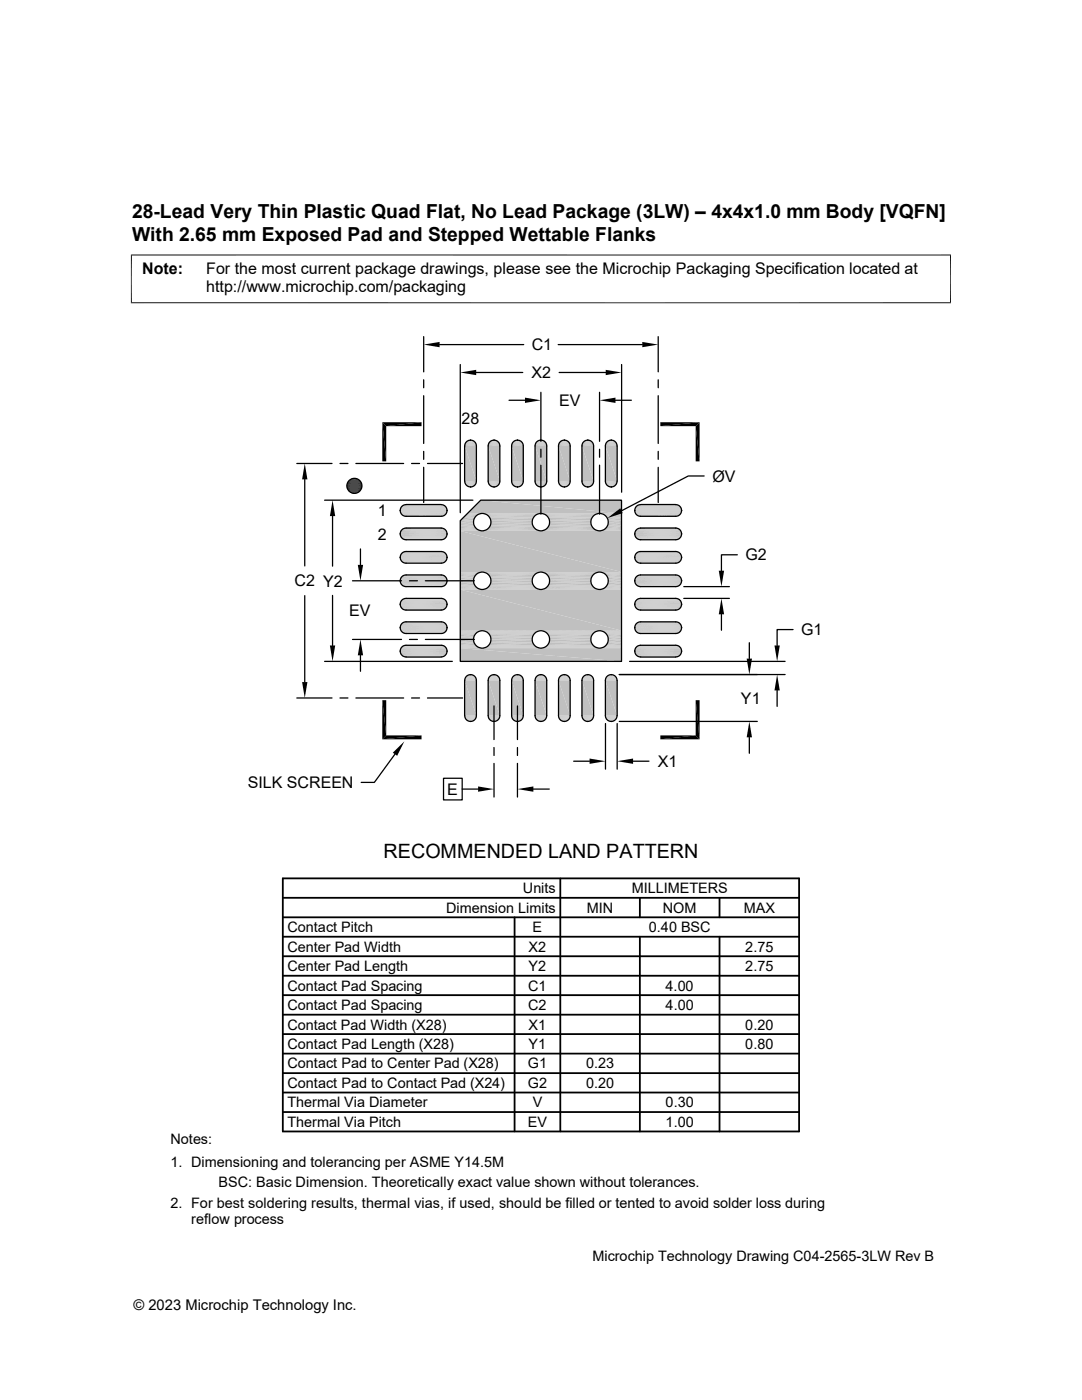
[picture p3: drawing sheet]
<svg xmlns="http://www.w3.org/2000/svg" width="216mm" height="279mm" viewBox="0 0 216 279" stroke-linecap="round" stroke-linejoin="round" font-family="sans-serif">
<g fill="#c0c0c0">
<path d="M93.7 87.8h.4z"/>
<path d="M98.4 87.8h.4z"/>
<path d="M103 87.8h.5z"/>
<path d="M107.7 87.8h.4z"/>
<path d="M112.4 87.8h.4z"/>
<path d="M117.1 87.8h.4z"/>
<path d="M121.8 87.8h.4z"/>
<path d="M107.7 87.8l.5 .1z"/>
<path d="M121.6 87.9h.8z"/>
<path d="M121.8 87.8l.6 .1z"/>
<path d="M116.9 87.9h.8z"/>
<path d="M117.1 87.8l.6 .1z"/>
<path d="M112.2 87.9h.8z"/>
<path d="M112.4 87.8l.6 .1z"/>
<path d="M107.5 87.9h.8z"/>
<path d="M107.7 87.9h.6z"/>
<path d="M102.8 87.9h.9z"/>
<path d="M103 87.8l.7 .1z"/>
<path d="M98.2 87.9h.8z"/>
<path d="M98.4 87.8l.6 .1z"/>
<path d="M93.5 87.9h.8z"/>
<path d="M93.7 87.8l.6 .1z"/>
<path d="M107.5 87.9h.9z"/>
<path d="M121.4 88h1.2z"/>
<path d="M121.6 87.9l1 .1z"/>
<path d="M116.7 88h1.2z"/>
<path d="M116.9 87.9l1 .1z"/>
<path d="M112 88h1.2z"/>
<path d="M112.2 87.9l1 .1z"/>
<path d="M107.3 88h1.2z"/>
<path d="M107.5 87.9l1 .1z"/>
<path d="M102.7 88h1.1z"/>
<path d="M102.8 87.9l1 .1z"/>
<path d="M98 88h1.1z"/>
<path d="M98.2 87.9l.9 .1z"/>
<path d="M93.3 88h1.2z"/>
<path d="M93.5 87.9l1 .1z"/>
<path d="M107.3 88h1.3z"/>
<path d="M121.2 88.1l.2-.1 1.3 .1z"/>
<path d="M121.4 88l1.3 .1z"/>
<path d="M116.5 88.1l.2-.1 1.3 .1z"/>
<path d="M116.7 88l1.3 .1z"/>
<path d="M111.9 88.1l.1-.1 1.4 .1z"/>
<path d="M112 88l1.4 .1z"/>
<path d="M107.2 88.1h1.5z"/>
<path d="M107.3 88l1.4 .1z"/>
<path d="M102.5 88.1l.2-.1 1.3 .1z"/>
<path d="M102.7 88l1.3 .1z"/>
<path d="M97.8 88.1l.2-.1 1.3 .1z"/>
<path d="M98 88l1.3 .1z"/>
<path d="M93.1 88.1l.2-.1 1.3 .1z"/>
<path d="M93.3 88l1.3 .1z"/>
<path d="M107.2 88.1l1.6 .1h-1.7z"/>
<path d="M107.2 88.1l1.6 .1z"/>
<path d="M121.2 88.1l1.7 .1h-1.8z"/>
<path d="M121.2 88.1h1.5l.2 .1z"/>
<path d="M116.5 88.1l1.7 .1h-1.8z"/>
<path d="M116.5 88.1h1.5l.2 .1z"/>
<path d="M111.9 88.1l1.6 .1h-1.8z"/>
<path d="M111.9 88.1h1.5l.1 .1z"/>
<path d="M107.1 88.2h1.7z"/>
<path d="M102.5 88.1l1.6 .1h-1.7z"/>
<path d="M102.5 88.1h1.5l.1 .1z"/>
<path d="M97.8 88.1l1.7 .1h-1.8z"/>
<path d="M97.8 88.1h1.5l.2 .1z"/>
<path d="M93.1 88.1l1.7 .1h-1.8z"/>
<path d="M93.1 88.1h1.5l.2 .1z"/>
<path d="M107 88.2l1.9 .1h-1.9z"/>
<path d="M107 88.2h1.8l.1 .1z"/>
</g>
<path d="M120.9 88.3h2.1" fill="none" stroke="#c0c0c0" stroke-width=".2"/>
<path d="M121.1 88.2h1.8l.1 .2z" fill="#c0c0c0"/>
<path d="M116.3 88.3h2" fill="none" stroke="#c0c0c0" stroke-width=".2"/>
<path d="M116.4 88.2h1.8l.1 .2z" fill="#c0c0c0"/>
<path d="M111.6 88.3h2" fill="none" stroke="#c0c0c0" stroke-width=".2"/>
<path d="M111.7 88.2h1.8l.1 .2z" fill="#c0c0c0"/>
<path d="M106.9 88.4h2" fill="none" stroke="#c0c0c0" stroke-width=".2"/>
<path d="M107 88.3l1.9 .1z" fill="#c0c0c0"/>
<path d="M102.2 88.3h2.1" fill="none" stroke="#c0c0c0" stroke-width=".2"/>
<path d="M102.4 88.2h1.7l.2 .2z" fill="#c0c0c0"/>
<path d="M97.6 88.3h2" fill="none" stroke="#c0c0c0" stroke-width=".2"/>
<path d="M97.7 88.2h1.8l.1 .2z" fill="#c0c0c0"/>
<path d="M92.9 88.3h2" fill="none" stroke="#c0c0c0" stroke-width=".2"/>
<path d="M93 88.2h1.8l.1 .2z" fill="#c0c0c0"/>
<g fill="none" stroke="#c0c0c0" stroke-width=".2">
<path d="M92.7 88.7h2.3M92.8 88.5h2.2M97.4 88.7h2.3M97.5 88.5h2.2M102.1 88.7h2.3M102.2 88.5h2.2M106.8 88.7h2.3M106.8 88.8h2.3M106.8 88.6h2.2M106.8 88.5h2.2M111.5 88.7h2.3M111.5 88.5h2.2"/>
<path d="M116.1 88.7h2.3M116.2 88.5h2.2M120.8 88.7h2.3M120.9 88.5h2.2"/>
</g>
<path d="M92.7 88.9h2.4M97.4 88.9h2.3M102.1 88.9h2.3M106.8 88.9h2.3M111.4 88.9h2.4M116.1 88.9h2.3M120.8 88.9h2.3" fill="none" stroke="#c0c0c0" stroke-width=".21"/>
<g fill="#c0c0c0">
<path d="M120.8 89l2.3 7h-2.3z"/>
<path d="M120.8 89h2.3v7z"/>
<path d="M116.1 89l2.3 7h-2.3z"/>
<path d="M116.1 89h2.3v7z"/>
<path d="M111.4 89l2.4 7h-2.4z"/>
<path d="M111.4 89h2.4v7z"/>
<path d="M106.8 89l2.3 7h-2.3z"/>
<path d="M106.8 89h2.3v7z"/>
<path d="M102.1 89l2.3 7h-2.3z"/>
<path d="M102.1 89h2.3v7z"/>
<path d="M97.4 89l2.3 7h-2.3z"/>
<path d="M97.4 89h2.3v7z"/>
<path d="M92.7 89l2.4 7h-2.4z"/>
<path d="M92.7 89h2.4v7z"/>
</g>
<path d="M92.7 96.1h2.4M97.4 96.1h2.3M102.1 96.1h2.3M106.8 96.1h2.3M111.4 96.1h2.4M116.1 96.1h2.3M120.8 96.1h2.3" fill="none" stroke="#c0c0c0" stroke-width=".21"/>
<g fill="none" stroke="#c0c0c0" stroke-width=".2">
<path d="M92.7 96.3h2.3M92.8 96.5h2.2M97.4 96.3h2.3M97.5 96.5h2.2M102.1 96.3h2.3M102.2 96.5h2.2M106.8 96.3h2.3M106.8 96.5h2.2M111.5 96.3h2.3M111.5 96.5h2.2M116.1 96.3h2.3M116.2 96.5h2.2"/>
<path d="M120.8 96.3h2.3M120.9 96.5h2.2"/>
</g>
<path d="M120.9 96.6l2 .2h-1.8z" fill="#c0c0c0"/>
<path d="M120.9 96.7h2.1" fill="none" stroke="#c0c0c0" stroke-width=".2"/>
<path d="M116.3 96.6l1.9 .2h-1.8z" fill="#c0c0c0"/>
<path d="M116.3 96.7h2" fill="none" stroke="#c0c0c0" stroke-width=".2"/>
<path d="M111.6 96.6l1.9 .2h-1.8z" fill="#c0c0c0"/>
<path d="M111.6 96.7h2" fill="none" stroke="#c0c0c0" stroke-width=".2"/>
<path d="M106.9 96.6l1.9 .2h-1.8z" fill="#c0c0c0"/>
<path d="M106.9 96.7h2" fill="none" stroke="#c0c0c0" stroke-width=".2"/>
<path d="M102.2 96.6l1.9 .2h-1.7z" fill="#c0c0c0"/>
<path d="M102.2 96.7h2.1" fill="none" stroke="#c0c0c0" stroke-width=".2"/>
<path d="M97.6 96.6l1.9 .2h-1.8z" fill="#c0c0c0"/>
<path d="M97.6 96.7h2" fill="none" stroke="#c0c0c0" stroke-width=".2"/>
<path d="M92.9 96.6l1.9 .2h-1.8z" fill="#c0c0c0"/>
<path d="M92.9 96.7h2" fill="none" stroke="#c0c0c0" stroke-width=".2"/>
<g fill="#c0c0c0">
<path d="M121.1 96.8l1.6 .1h-1.5z"/>
<path d="M121.1 96.8h1.8l-.2 .1z"/>
<path d="M116.4 96.8l1.6 .1h-1.5z"/>
<path d="M116.4 96.8h1.8l-.2 .1z"/>
<path d="M111.7 96.8l1.7 .1h-1.5z"/>
<path d="M111.7 96.8h1.8l-.1 .1z"/>
<path d="M107 96.8l1.7 .1h-1.5z"/>
<path d="M107 96.8h1.8l-.1 .1z"/>
<path d="M102.4 96.8l1.6 .1h-1.5z"/>
<path d="M102.4 96.8h1.7l-.1 .1z"/>
<path d="M97.7 96.8l1.6 .1h-1.5z"/>
<path d="M97.7 96.8h1.8l-.2 .1z"/>
<path d="M93 96.8l1.6 .1h-1.5z"/>
<path d="M93 96.8h1.8l-.2 .1z"/>
<path d="M121.2 96.9l1.4 .1z"/>
<path d="M121.2 96.9h1.5l-.1 .1z"/>
<path d="M116.5 96.9l1.4 .1z"/>
<path d="M116.5 96.9h1.5l-.1 .1z"/>
<path d="M111.9 96.9l1.3 .1z"/>
<path d="M111.9 96.9h1.5l-.2 .1z"/>
<path d="M107.2 96.9l1.3 .1z"/>
<path d="M107.2 96.9h1.5l-.2 .1z"/>
<path d="M102.5 96.9l1.3 .1z"/>
<path d="M102.5 96.9h1.5l-.2 .1z"/>
<path d="M97.8 96.9l1.3 .1z"/>
<path d="M97.8 96.9h1.5l-.2 .1z"/>
<path d="M93.1 96.9l1.4 .1z"/>
<path d="M93.1 96.9h1.5l-.1 .1z"/>
<path d="M121.4 97l1 .1z"/>
<path d="M121.4 97h1.2z"/>
<path d="M116.7 97l1 .1z"/>
<path d="M116.7 97h1.2z"/>
<path d="M112 97l1 .1z"/>
<path d="M112 97h1.2z"/>
<path d="M107.3 97l1 .1z"/>
<path d="M107.3 97h1.2z"/>
<path d="M102.7 97l1 .1z"/>
<path d="M102.7 97h1.1z"/>
<path d="M98 97l1 .1z"/>
<path d="M98 97h1.1z"/>
<path d="M93.3 97l1 .1z"/>
<path d="M93.3 97h1.2z"/>
<path d="M93.7 97.2h.4z"/>
<path d="M98.4 97.2h.4z"/>
<path d="M103 97.2h.5z"/>
<path d="M107.7 97.2h.4z"/>
<path d="M112.4 97.2h.4z"/>
<path d="M117.1 97.2h.4z"/>
<path d="M121.8 97.2h.4z"/>
<path d="M121.6 97.1l.6 .1z"/>
<path d="M121.6 97.1h.8z"/>
<path d="M116.9 97.1l.6 .1z"/>
<path d="M116.9 97.1h.8z"/>
<path d="M112.2 97.1l.6 .1z"/>
<path d="M112.2 97.1h.8z"/>
<path d="M107.5 97.1l.6 .1z"/>
<path d="M107.5 97.1h.8z"/>
<path d="M102.8 97.1l.7 .1z"/>
<path d="M102.8 97.1h.9z"/>
<path d="M98.2 97.1l.6 .1z"/>
<path d="M98.2 97.1h.8z"/>
<path d="M93.5 97.1l.6 .1z"/>
<path d="M93.5 97.1h.8z"/>
</g>
<g fill="none" stroke="#c0c0c0" stroke-width=".2">
<path d="M79.8 102h9.4M79.8 106.6h9.4M79.9 101.6h9.3M79.9 106.2h9.3M79.9 110.9h9.3M79.9 115.6h9.3M79.9 111.5h9.3M79.9 116.2h9.3M79.9 102.4h9.2M79.9 107h9.2M79.9 111.7h9.2M79.9 116.4h9.2"/>
<path d="M79.9 101.4h9.2M79.9 106.1h9.2M79.9 110.7h9.2M79.9 115.4h9.2M80 102.5h9M80 107.2h9M80 111.9h9M80 116.6h9M80 101.2h9M80 105.9h9M80 110.6h9M80 115.2h9"/>
<path d="M80 119.9h9M80.1 101h8.8M80.1 105.7h8.8M80.1 110.4h8.8M80.1 115.1h8.8M80.1 119.8h8.8M80.1 102.7h8.8M80.1 107.4h8.8M80.1 112h8.8M80.1 116.7h8.8M80.3 100.9h8.5M80.3 105.6h8.5"/>
<path d="M80.3 110.3h8.5M80.3 115h8.5M80.3 119.6h8.5M80.3 102.8h8.5M80.3 107.5h8.5M80.3 112.2h8.5M80.3 116.9h8.5M80.4 100.8h8.2M80.4 105.5h8.2M80.4 110.2h8.2M80.4 114.9h8.2M80.4 119.5h8.2"/>
<path d="M80.4 102.9h8.2M80.4 107.6h8.2M80.4 112.3h8.2M80.4 117h8.2M80.6 103h7.8M80.6 107.7h7.8M80.6 112.4h7.8M80.6 117h7.8M80.6 100.7h7.8M80.6 105.4h7.8M80.6 110.1h7.8M80.6 114.8h7.8"/>
<path d="M80.6 119.5h7.8M80.8 100.7h7.4M80.8 110.1h7.4M80.8 114.8h7.4M80.8 119.4h7.4M80.8 107.7h7.4M80.8 112.4h7.4M80.8 117.1h7.4M126.6 102h9.4M126.6 106.6h9.4M126.7 101.6h9.3M126.7 106.2h9.3"/>
<path d="M126.7 110.9h9.3M126.7 115.6h9.3M126.7 111.5h9.3M126.7 116.2h9.3M126.7 101.4h9.2M126.7 106.1h9.2M126.7 110.7h9.2M126.7 115.4h9.2M126.7 102.4h9.2M126.7 107h9.2M126.7 111.7h9.2M126.7 116.4h9.2"/>
<path d="M126.8 102.5h9M126.8 107.2h9M126.8 111.9h9M126.8 116.6h9M126.8 101.2h9M126.8 105.9h9M126.8 110.6h9M126.8 115.2h9M126.8 119.9h9M126.9 101h8.8M126.9 105.7h8.8M126.9 110.4h8.8"/>
<path d="M126.9 115.1h8.8M126.9 119.8h8.8M126.9 102.7h8.8M126.9 107.4h8.8M126.9 112h8.8M126.9 116.7h8.8M127.1 102.8h8.5M127.1 107.5h8.5M127.1 112.2h8.5M127.1 116.9h8.5M127.1 100.9h8.5M127.1 105.6h8.5"/>
<path d="M127.1 110.3h8.5M127.1 115h8.5M127.1 119.6h8.5M127.2 102.9h8.2M127.2 107.6h8.2M127.2 112.3h8.2M127.2 117h8.2M127.2 100.8h8.2M127.2 105.5h8.2M127.2 110.2h8.2M127.2 114.9h8.2M127.2 119.5h8.2"/>
<path d="M127.4 100.7h7.8M127.4 105.4h7.8M127.4 110.1h7.8M127.4 114.8h7.8M127.4 119.5h7.8M127.4 103h7.8M127.4 107.7h7.8M127.4 112.4h7.8M127.4 117h7.8M127.6 107.7h7.4M127.6 112.4h7.4M127.6 117.1h7.4"/>
<path d="M127.6 100.7h7.4M127.6 110.1h7.4M127.6 114.8h7.4M127.6 119.4h7.4M79.8 125.2h9.4M79.8 129.8h9.4M79.9 120.3h9.3M79.9 120.9h9.3M79.9 125.6h9.3M79.9 130.2h9.3M79.9 121.1h9.2M79.9 125.8h9.2"/>
<path d="M79.9 130.4h9.2M79.9 120.1h9.2M79.9 124.8h9.2M79.9 129.5h9.2M80 121.3h9M80 125.9h9M80 130.6h9M80 124.6h9M80 129.3h9M80.1 124.4h8.8M80.1 129.1h8.8M80.1 121.4h8.8"/>
<path d="M80.1 126.1h8.8M80.1 130.8h8.8M80.3 124.3h8.5M80.3 129h8.5M80.3 121.5h8.5M80.3 126.2h8.5M80.3 130.9h8.5M80.4 124.2h8.2M80.4 128.9h8.2M80.4 121.6h8.2M80.4 126.3h8.2M80.4 131h8.2"/>
<path d="M80.6 121.7h7.8M80.6 126.4h7.8M80.6 131.1h7.8M80.6 124.1h7.8M80.6 128.8h7.8M80.8 124.1h7.4M80.8 121.8h7.4M126.6 125.2h9.4M126.6 129.8h9.4M126.7 120.3h9.3M126.7 120.9h9.3M126.7 125.6h9.3"/>
<path d="M126.7 130.2h9.3M126.7 120.1h9.2M126.7 124.8h9.2M126.7 129.5h9.2M126.7 121.1h9.2M126.7 125.8h9.2M126.7 130.4h9.2M126.8 121.3h9M126.8 125.9h9M126.8 130.6h9M126.8 124.6h9M126.8 129.3h9"/>
<path d="M126.9 124.4h8.8M126.9 129.1h8.8M126.9 121.4h8.8M126.9 126.1h8.8M126.9 130.8h8.8M127.1 121.5h8.5M127.1 126.2h8.5M127.1 130.9h8.5M127.1 124.3h8.5M127.1 129h8.5M127.2 121.6h8.2M127.2 126.3h8.2"/>
<path d="M127.2 131h8.2M127.2 124.2h8.2M127.2 128.9h8.2M127.4 124.1h7.8M127.4 128.8h7.8M127.4 121.7h7.8M127.4 126.4h7.8M127.4 131.1h7.8M127.6 121.8h7.4M127.6 124.1h7.4"/>
</g>
<g fill="none" stroke="#c0c0c0" stroke-width=".21">
<path d="M79.8 101.8h9.4M79.8 106.4h9.4M79.8 111.1h9.4M79.8 115.8h9.4M79.8 111.3h9.4M79.8 116h9.4M79.9 102.2h9.3M79.9 106.8h9.3M126.6 101.8h9.4M126.6 106.4h9.4M126.6 111.1h9.4M126.6 115.8h9.4"/>
<path d="M126.6 111.3h9.4M126.6 116h9.4M126.7 102.2h9.3M126.7 106.8h9.3M79.8 120.5h9.4M79.8 120.7h9.4M79.8 125.4h9.4M79.8 130h9.4M79.9 125h9.3M79.9 129.6h9.3M126.6 120.5h9.4M126.6 120.7h9.4"/>
<path d="M126.6 125.4h9.4M126.6 130h9.4M126.7 125h9.3M126.7 129.6h9.3"/>
</g>
<g fill="#c0c0c0">
<path d="M93.7 134.6h.4z"/>
<path d="M98.4 134.6h.4z"/>
<path d="M103 134.6h.5z"/>
<path d="M107.7 134.6h.4z"/>
<path d="M112.4 134.6h.4z"/>
<path d="M117.1 134.6h.4z"/>
<path d="M121.8 134.6h.4z"/>
<path d="M121.6 134.7h.8z"/>
<path d="M121.8 134.6l.6 .1z"/>
<path d="M116.9 134.7h.8z"/>
<path d="M117.1 134.6l.6 .1z"/>
<path d="M112.2 134.7h.8z"/>
<path d="M112.4 134.6l.6 .1z"/>
<path d="M107.5 134.7h.8z"/>
<path d="M107.7 134.6l.6 .1z"/>
<path d="M102.8 134.7h.9z"/>
<path d="M103 134.6l.7 .1z"/>
<path d="M98.2 134.7h.8z"/>
<path d="M98.4 134.6l.6 .1z"/>
<path d="M93.5 134.7h.8z"/>
<path d="M93.7 134.6l.6 .1z"/>
<path d="M121.4 134.8h1.2z"/>
<path d="M121.6 134.7l1 .1z"/>
<path d="M116.7 134.8h1.2z"/>
<path d="M116.9 134.7l1 .1z"/>
<path d="M112 134.8h1.2z"/>
<path d="M112.2 134.7l1 .1z"/>
<path d="M107.3 134.8h1.2z"/>
<path d="M107.5 134.7l1 .1z"/>
<path d="M102.7 134.8h1.1z"/>
<path d="M102.8 134.7l1 .1z"/>
<path d="M98 134.8h1.1z"/>
<path d="M98.2 134.7l.9 .1z"/>
<path d="M93.3 134.8h1.2z"/>
<path d="M93.5 134.7l1 .1z"/>
<path d="M121.2 134.9l.2-.1 1.3 .1z"/>
<path d="M121.4 134.8l1.3 .1z"/>
<path d="M116.5 134.9l.2-.1 1.3 .1z"/>
<path d="M116.7 134.8l1.3 .1z"/>
<path d="M111.9 134.9l.1-.1 1.4 .1z"/>
<path d="M112 134.8l1.4 .1z"/>
<path d="M107.2 134.9l.1-.1 1.4 .1z"/>
<path d="M107.3 134.8l1.4 .1z"/>
<path d="M102.5 134.9l.2-.1 1.3 .1z"/>
<path d="M102.7 134.8l1.3 .1z"/>
<path d="M97.8 134.9l.2-.1 1.3 .1z"/>
<path d="M98 134.8l1.3 .1z"/>
<path d="M93.1 134.9l.2-.1 1.3 .1z"/>
<path d="M93.3 134.8l1.3 .1z"/>
<path d="M121.2 134.9l1.7 .1h-1.8z"/>
<path d="M121.2 134.9h1.5l.2 .1z"/>
<path d="M116.5 134.9l1.7 .1h-1.8z"/>
<path d="M116.5 134.9h1.5l.2 .1z"/>
<path d="M111.9 134.9l1.6 .1h-1.8z"/>
<path d="M111.9 134.9h1.5l.1 .1z"/>
<path d="M107.2 134.9l1.6 .1h-1.8z"/>
<path d="M107.2 134.9h1.5l.1 .1z"/>
<path d="M102.5 134.9l1.6 .1h-1.7z"/>
<path d="M102.5 134.9h1.5l.1 .1z"/>
<path d="M97.8 134.9l1.7 .1h-1.8z"/>
<path d="M97.8 134.9h1.5l.2 .1z"/>
<path d="M93.1 134.9l1.7 .1h-1.8z"/>
<path d="M93.1 134.9h1.5l.2 .1z"/>
</g>
<path d="M120.9 135.1h2.1" fill="none" stroke="#c0c0c0" stroke-width=".2"/>
<path d="M121.1 135h1.8l.1 .2z" fill="#c0c0c0"/>
<path d="M116.3 135.1h2" fill="none" stroke="#c0c0c0" stroke-width=".2"/>
<path d="M116.4 135h1.8l.1 .2z" fill="#c0c0c0"/>
<path d="M111.6 135.1h2" fill="none" stroke="#c0c0c0" stroke-width=".2"/>
<path d="M111.7 135h1.8l.1 .2z" fill="#c0c0c0"/>
<path d="M106.9 135.1h2" fill="none" stroke="#c0c0c0" stroke-width=".2"/>
<path d="M107 135h1.8l.1 .2z" fill="#c0c0c0"/>
<path d="M102.2 135.1h2.1" fill="none" stroke="#c0c0c0" stroke-width=".2"/>
<path d="M102.4 135h1.7l.2 .2z" fill="#c0c0c0"/>
<path d="M97.6 135.1h2" fill="none" stroke="#c0c0c0" stroke-width=".2"/>
<path d="M97.7 135h1.8l.1 .2z" fill="#c0c0c0"/>
<path d="M92.9 135.1h2" fill="none" stroke="#c0c0c0" stroke-width=".2"/>
<path d="M93 135h1.8l.1 .2z" fill="#c0c0c0"/>
<g fill="none" stroke="#c0c0c0" stroke-width=".2">
<path d="M92.7 135.5h2.3M92.8 135.3h2.2M97.4 135.5h2.3M97.5 135.3h2.2M102.1 135.5h2.3M102.2 135.3h2.2M106.8 135.5h2.3M106.8 135.3h2.2M111.5 135.5h2.3M111.5 135.3h2.2M116.1 135.5h2.3M116.2 135.3h2.2"/>
<path d="M120.8 135.5h2.3M120.9 135.3h2.2"/>
</g>
<path d="M92.7 135.7h2.4M97.4 135.7h2.3M102.1 135.7h2.3M106.8 135.7h2.3M111.4 135.7h2.4M116.1 135.7h2.3M120.8 135.7h2.3" fill="none" stroke="#c0c0c0" stroke-width=".21"/>
<g fill="#c0c0c0">
<path d="M120.8 135.8l2.3 7h-2.3z"/>
<path d="M120.8 135.8h2.3v7z"/>
<path d="M116.1 135.8l2.3 7h-2.3z"/>
<path d="M116.1 135.8h2.3v7z"/>
<path d="M111.4 135.8l2.4 7h-2.4z"/>
<path d="M111.4 135.8h2.4v7z"/>
<path d="M106.8 135.8l2.3 7h-2.3z"/>
<path d="M106.8 135.8h2.3v7z"/>
<path d="M102.1 135.8l2.3 7h-2.3z"/>
<path d="M102.1 135.8h2.3v7z"/>
<path d="M97.4 135.8l2.3 7h-2.3z"/>
<path d="M97.4 135.8h2.3v7z"/>
<path d="M92.7 135.8l2.4 7h-2.4z"/>
<path d="M92.7 135.8h2.4v7z"/>
</g>
<path d="M92.7 142.9h2.4M97.4 142.9h2.3M102.1 142.9h2.3M106.8 142.9h2.3M111.4 142.9h2.4M116.1 142.9h2.3M120.8 142.9h2.3" fill="none" stroke="#c0c0c0" stroke-width=".21"/>
<g fill="none" stroke="#c0c0c0" stroke-width=".2">
<path d="M92.7 143.1h2.3M92.8 143.3h2.2M97.4 143.1h2.3M97.5 143.3h2.2M102.1 143.1h2.3M102.2 143.3h2.2M106.8 143.1h2.3M106.8 143.3h2.2M111.5 143.1h2.3M111.5 143.3h2.2M116.1 143.1h2.3M116.2 143.3h2.2"/>
<path d="M120.8 143.1h2.3M120.9 143.3h2.2"/>
</g>
<path d="M120.9 143.4l2 .2h-1.8z" fill="#c0c0c0"/>
<path d="M120.9 143.5h2.1" fill="none" stroke="#c0c0c0" stroke-width=".2"/>
<path d="M116.3 143.4l1.9 .2h-1.8z" fill="#c0c0c0"/>
<path d="M116.3 143.5h2" fill="none" stroke="#c0c0c0" stroke-width=".2"/>
<path d="M111.6 143.4l1.9 .2h-1.8z" fill="#c0c0c0"/>
<path d="M111.6 143.5h2" fill="none" stroke="#c0c0c0" stroke-width=".2"/>
<path d="M106.9 143.4l1.9 .2h-1.8z" fill="#c0c0c0"/>
<path d="M106.9 143.5h2" fill="none" stroke="#c0c0c0" stroke-width=".2"/>
<path d="M102.2 143.4l1.9 .2h-1.7z" fill="#c0c0c0"/>
<path d="M102.2 143.5h2.1" fill="none" stroke="#c0c0c0" stroke-width=".2"/>
<path d="M97.6 143.4l1.9 .2h-1.8z" fill="#c0c0c0"/>
<path d="M97.6 143.5h2" fill="none" stroke="#c0c0c0" stroke-width=".2"/>
<path d="M92.9 143.4l1.9 .2h-1.8z" fill="#c0c0c0"/>
<path d="M92.9 143.5h2" fill="none" stroke="#c0c0c0" stroke-width=".2"/>
<g fill="#c0c0c0">
<path d="M121.1 143.6l1.6 .1h-1.5z"/>
<path d="M121.1 143.6h1.8l-.2 .1z"/>
<path d="M116.4 143.6l1.6 .1h-1.5z"/>
<path d="M116.4 143.6h1.8l-.2 .1z"/>
<path d="M111.7 143.6l1.7 .1h-1.5z"/>
<path d="M111.7 143.6h1.8l-.1 .1z"/>
<path d="M107 143.6l1.7 .1h-1.5z"/>
<path d="M107 143.6h1.8l-.1 .1z"/>
<path d="M102.4 143.6l1.6 .1h-1.5z"/>
<path d="M102.4 143.6h1.7l-.1 .1z"/>
<path d="M97.7 143.6l1.6 .1h-1.5z"/>
<path d="M97.7 143.6h1.8l-.2 .1z"/>
<path d="M93 143.6l1.6 .1h-1.5z"/>
<path d="M93 143.6h1.8l-.2 .1z"/>
<path d="M121.2 143.7l1.4 .1z"/>
<path d="M121.2 143.7h1.5l-.1 .1z"/>
<path d="M116.5 143.7l1.4 .1z"/>
<path d="M116.5 143.7h1.5l-.1 .1z"/>
<path d="M111.9 143.7l1.3 .1z"/>
<path d="M111.9 143.7h1.5l-.2 .1z"/>
<path d="M107.2 143.7l1.3 .1z"/>
<path d="M107.2 143.7h1.5l-.2 .1z"/>
<path d="M102.5 143.7l1.3 .1z"/>
<path d="M102.5 143.7h1.5l-.2 .1z"/>
<path d="M97.8 143.7l1.3 .1z"/>
<path d="M97.8 143.7h1.5l-.2 .1z"/>
<path d="M93.1 143.7l1.4 .1z"/>
<path d="M93.1 143.7h1.5l-.1 .1z"/>
<path d="M121.4 143.8l1 .1z"/>
<path d="M121.4 143.8h1.2z"/>
<path d="M116.7 143.8l1 .1z"/>
<path d="M116.7 143.8h1.2z"/>
<path d="M112 143.8l1 .1z"/>
<path d="M112 143.8h1.2z"/>
<path d="M107.3 143.8l1 .1z"/>
<path d="M107.3 143.8h1.2z"/>
<path d="M102.7 143.8l1 .1z"/>
<path d="M102.7 143.8h1.1z"/>
<path d="M98 143.8l1 .1z"/>
<path d="M98 143.8h1.1z"/>
<path d="M93.3 143.8l1 .1z"/>
<path d="M93.3 143.8h1.2z"/>
<path d="M93.7 144h.4z"/>
<path d="M98.4 144h.4z"/>
<path d="M103 144h.5z"/>
<path d="M107.7 144h.4z"/>
<path d="M112.4 144h.4z"/>
<path d="M117.1 144h.4z"/>
<path d="M121.8 144h.4z"/>
<path d="M121.6 143.9l.6 .1z"/>
<path d="M121.6 143.9h.8z"/>
<path d="M116.9 143.9l.6 .1z"/>
<path d="M116.9 143.9h.8z"/>
<path d="M112.2 143.9l.6 .1z"/>
<path d="M112.2 143.9h.8z"/>
<path d="M107.5 143.9l.6 .1z"/>
<path d="M107.5 143.9h.8z"/>
<path d="M102.8 143.9l.7 .1z"/>
<path d="M102.8 143.9h.9z"/>
<path d="M98.2 143.9l.6 .1z"/>
<path d="M98.2 143.9h.8z"/>
<path d="M93.5 143.9l.6 .1z"/>
<path d="M93.5 143.9h.8z"/>
<path d="M95.9 99.8l28.1 2.7h-30.7z"/>
<path d="M95.9 99.8h28.1v2.7z"/>
</g>
<g fill="none" stroke="#c0c0c0" stroke-width=".2">
<path d="M91.8 103.9h2.7M91.8 105.7h3.6M91.8 105.8h4M91.8 105.9h4.3M92.9 102.7h2.5M93.1 102.6h2.7M93.2 102.5h2.9M96.4 102.5h11.4M96.4 105.9h11.4M96.7 105.8h10.7M96.7 102.6h10.7M97 105.7h10.1"/>
<path d="M97 102.7h10.1M108.1 105.9h11.4M108.1 102.5h11.4M108.4 105.8h10.7M108.4 102.6h10.7M108.7 105.7h10.2M108.7 102.7h10.2M119.8 105.9h4.2M119.8 102.5h4.2M120.1 105.8h3.9M120.1 102.6h3.9M120.4 105.7h3.6"/>
<path d="M120.4 102.7h3.6"/>
</g>
<path d="M91.8 105.5h3.4M92.7 102.9h2.5M97.3 102.9h9.6M97.3 105.5h9.6M109 102.9h9.6M109 105.5h9.6M120.7 102.9h3.3M120.7 105.5h3.3" fill="none" stroke="#c0c0c0" stroke-width=".21"/>
<path d="M92.2 103.4h2.5M92.5 103.2h2.4M97.5 103.2h9.1M97.7 103.4h8.7M109.2 103.2h9.1M109.4 103.4h8.7M120.9 103.2h3.1M121.1 103.4h2.9" fill="none" stroke="#c0c0c0" stroke-width=".28"/>
<path d="M91.9 103.7h2.7M97.9 103.7h8.4M98 104h8.2M109.6 103.7h8.4M109.6 104h8.3M121.3 103.7h2.7M121.3 104h2.7" fill="none" stroke="#c0c0c0" stroke-width=".32"/>
<path d="M91.8 104.1h2.7M91.8 104.7h2.8M91.8 105h2.9M97.7 105h8.7M97.9 104.7h8.4M109.4 105h8.7M109.6 104.7h8.4M121.1 105h2.9M121.3 104.7h2.7" fill="none" stroke="#c0c0c0" stroke-width=".3"/>
<path d="M91.8 104.4h2.7M98 104.4h8.2M109.6 104.4h8.3M121.3 104.4h2.7" fill="none" stroke="#c0c0c0" stroke-width=".34"/>
<path d="M91.8 105.3h3.1M97.5 105.3h9.1M109.2 105.3h9.1M120.9 105.3h3.1" fill="none" stroke="#c0c0c0" stroke-width=".25"/>
<g fill="#c0c0c0">
<path d="M91.8 106l32.2 8.2h-32.2z"/>
<path d="M91.8 106h32.2v8.2z"/>
</g>
<g fill="none" stroke="#c0c0c0" stroke-width=".2">
<path d="M91.8 114.2h4.3M91.8 114.3h4M91.8 114.4h3.6M91.8 117.4h3.6M91.8 117.5h4M91.8 117.6h4.3M96.4 114.2h11.4M96.4 117.6h11.4M96.7 117.5h10.7M96.7 114.3h10.7M97 117.4h10.1M97 114.4h10.1"/>
<path d="M108.1 117.6h11.4M108.1 114.2h11.4M108.4 117.5h10.7M108.4 114.3h10.7M108.7 117.4h10.2M108.7 114.4h10.2M119.8 117.6h4.2M119.8 114.2h4.2M120.1 117.5h3.9M120.1 114.3h3.9M120.4 117.4h3.6M120.4 114.4h3.6"/>
</g>
<path d="M91.8 114.6h3.4M91.8 117.2h3.4M97.3 114.6h9.6M97.3 117.2h9.6M109 114.6h9.6M109 117.2h9.6M120.7 114.6h3.3M120.7 117.2h3.3" fill="none" stroke="#c0c0c0" stroke-width=".21"/>
<path d="M91.8 114.9h3.1M91.8 117h3.1M97.5 117h9.1M97.5 114.9h9.1M109.2 114.9h9.1M109.2 117h9.1M120.9 114.9h3.1M120.9 117h3.1" fill="none" stroke="#c0c0c0" stroke-width=".25"/>
<path d="M91.8 115.1h2.9M91.8 116.7h2.9M97.7 115.1h8.7M97.7 116.7h8.7M109.4 116.7h8.7M109.4 115.1h8.7M121.1 116.7h2.9M121.1 115.1h2.9" fill="none" stroke="#c0c0c0" stroke-width=".3"/>
<g fill="none" stroke="#c0c0c0" stroke-width=".32">
<path d="M91.8 115.4h2.8M91.8 115.7h2.7M91.8 116.1h2.7M91.8 116.4h2.8M97.9 116.4h8.4M97.9 115.4h8.4M98 116.1h8.2M98 115.7h8.2M109.6 116.4h8.4M109.6 115.4h8.4M109.6 115.7h8.3M109.6 116.1h8.3"/>
<path d="M121.3 115.4h2.7M121.3 116.4h2.7M121.3 116.1h2.7M121.3 115.7h2.7"/>
</g>
<g fill="#c0c0c0">
<path d="M91.8 117.7l32.2 8.2h-32.2z"/>
<path d="M91.8 117.7h32.2v8.2z"/>
</g>
<g fill="none" stroke="#c0c0c0" stroke-width=".2">
<path d="M91.8 125.9h4.3M91.8 126h4M91.8 126.1h3.6M91.8 129.1h3.6M91.8 129.2h4M91.8 129.3h4.3M96.4 125.9h11.4M96.4 129.3h11.4M96.7 129.2h10.7M96.7 126h10.7M97 129.1h10.1M97 126.1h10.1"/>
<path d="M108.1 129.3h11.4M108.1 125.9h11.4M108.4 129.2h10.7M108.4 126h10.7M108.7 129.1h10.2M108.7 126.1h10.2M119.8 129.3h4.2M119.8 125.9h4.2M120.1 129.2h3.9M120.1 126h3.9M120.4 129.1h3.6M120.4 126.1h3.6"/>
</g>
<path d="M91.8 126.3h3.4M91.8 128.9h3.4M97.3 126.3h9.6M97.3 128.9h9.6M109 126.3h9.6M109 128.9h9.6M120.7 126.3h3.3M120.7 128.9h3.3" fill="none" stroke="#c0c0c0" stroke-width=".21"/>
<path d="M91.8 126.6h3.1M97.5 126.6h9.1M109.2 126.6h9.1M120.9 126.6h3.1" fill="none" stroke="#c0c0c0" stroke-width=".25"/>
<path d="M91.8 126.8h2.9M91.8 127.1h2.8M97.7 126.8h8.7M97.9 127.1h8.4M109.4 126.8h8.7M109.6 127.1h8.4M121.1 126.8h2.9M121.3 127.1h2.7" fill="none" stroke="#c0c0c0" stroke-width=".3"/>
<path d="M91.8 127.4h2.7M98 127.4h8.2M109.6 127.4h8.3M121.3 127.4h2.7" fill="none" stroke="#c0c0c0" stroke-width=".34"/>
<path d="M91.8 127.8h2.7M91.8 128.1h2.8M97.9 128.1h8.4M98 127.8h8.2M109.6 128.1h8.4M109.6 127.8h8.3M121.3 128.1h2.7M121.3 127.8h2.7" fill="none" stroke="#c0c0c0" stroke-width=".32"/>
<path d="M91.8 128.4h2.9M91.8 128.7h3.1M97.5 128.7h9.1M97.7 128.4h8.7M109.2 128.7h9.1M109.4 128.4h8.7M120.9 128.7h3.1M121.1 128.4h2.9" fill="none" stroke="#c0c0c0" stroke-width=".28"/>
<g fill="#c0c0c0">
<path d="M91.8 129.3l32.2 2.7h-32.2z"/>
<path d="M91.8 129.3h32.2v2.7z"/>
</g>
<g fill="none" stroke="#000" stroke-width=".25">
<path d="M84.5 67.2v7M84.5 75.8v1.6M84.5 79v9.5M87.7 68.8h16.8M91.8 72.7v29.6M95 74.3h9.3M101.6 79.9h3.2M107.9 78.3v9.8M111.4 68.8h16.8M111.6 74.3h9.3M119.6 78.3v9.8M122.8 79.9h3.2"/>
<path d="M124 72.7v25.5M131.3 67.2v7M131.3 75.8v1.6M131.3 79v9.5M59.2 92.5h7.1M60.8 95.7v17.2M64.8 99.8h29.6M67.8 92.5h1.6M71 92.5h9.5M82.1 92.5h1.6M84.5 90.1v1.6M84.5 93.3v7"/>
<path d="M85.3 92.5h7M92.7 89v7M92.7 96a1.16 1.16 0 0 0 1.2 1.2M92.7 89a1.16 1.16 0 0 1 1.2-1.2 1.16 1.16 0 0 1 1.2 1.2v7a1.16 1.16 0 0 1-1.2 1.2M93.9 97.2h.1M93.9 87.8h.1M95.9 99.8h28.1v32.2h-32.2v-28.1zM97.7 88.2a1.16 1.16 0 0 1 1.3-.3 1.16 1.16 0 0 1 .7 1.1v7a1.16 1.16 0 0 1-1.1 1.2 1.16 1.16 0 0 1-1.2-1.2v-7zM98.6 97.2h.1M98.6 87.8h.1M102.4 88.2a1.16 1.16 0 0 1 1.3-.3 1.16 1.16 0 0 1 .7 1.1v7a1.16 1.16 0 0 1-1.1 1.2 1.16 1.16 0 0 1-1.2-1.2v-7zM103.3 97.2h.1"/>
<path d="M103.3 87.8h.1M107.1 88.2a1.16 1.16 0 0 1 1.3-.3 1.16 1.16 0 0 1 .7 1.1v7a1.16 1.16 0 0 1-1.2 1.2 1.16 1.16 0 0 1-1.1-1.2v-7zM107.9 97.2h.1M107.9 87.8h.1M107.9 89.7v1.5M107.9 92.8v9.8M111.8 88.2a1.16 1.16 0 0 1 1.3-.3 1.16 1.16 0 0 1 .7 1.1v7a1.16 1.16 0 0 1-1.2 1.2 1.16 1.16 0 0 1-1.2-1.2v-7zM112.6 97.2h.1M112.6 87.8h.1M116.5 88.2a1.16 1.16 0 0 1 1.2-.3 1.16 1.16 0 0 1 .7 1.1v7a1.16 1.16 0 0 1-1.1 1.2 1.16 1.16 0 0 1-1.2-1.2v-7zM117.3 97.2h.1M117.3 87.8h.1"/>
<path d="M119.6 89.7v1.5M119.6 92.8v9.8M122 97.2h.1M122 87.8h.1M123.1 89a1.16 1.16 0 0 0-1.1-1.2 1.16 1.16 0 0 0-1.2 1.2v7a1.16 1.16 0 0 0 1.2 1.2M123.1 96a1.16 1.16 0 0 1-1.1 1.2M123.1 89v7M131.3 90.1v1.6M131.3 93.3v7M140.5 95h-3.2l-13.3 6.9M60.8 118.9v17.2M66.4 103v10"/>
<path d="M66.4 118.8v10M70.3 115.9h9.8M71.9 109.6v3.1M79.8 111.2h.1M79.8 106.6h.1M79.8 101.9h.1M79.9 106.6a1.16 1.16 0 0 1 1.1-1.2h7a1.16 1.16 0 0 1 1.2 1.2M79.9 111.2a1.16 1.16 0 0 0 1.1 1.2h7a1.16 1.16 0 0 0 1.2-1.2M80.2 115.1l.8-.4h7a1.16 1.16 0 0 1 1.2 1.2 1.16 1.16 0 0 1-1.2 1.2h-7a1.16 1.16 0 0 1-1.1-.7 1.16 1.16 0 0 1 .3-1.3zM81 100.7h7M81 100.7a1.16 1.16 0 0 0-1.1 1.2M81.7 115.9h1.6"/>
<path d="M84.9 115.9h9.8M88 100.7a1.16 1.16 0 0 1 1.2 1.2M89.2 101.9a1.16 1.16 0 0 1-1.2 1.1h-7a1.16 1.16 0 0 1-1.1-1.1M89.2 106.6a1.16 1.16 0 0 1-1.2 1.1h-7a1.16 1.16 0 0 1-1.1-1.1M89.2 111.2a1.16 1.16 0 0 0-1.2-1.1h-7a1.16 1.16 0 0 0-1.1 1.1M89.2 111.2h.1M89.2 106.6h.1M89.2 101.9h.1M126.6 115.9h.1M126.6 111.2h.1M126.6 106.6h.1M126.6 101.9h.1"/>
<path d="M127 119.8l.8-.4h7a1.16 1.16 0 0 1 1.2 1.2 1.16 1.16 0 0 1-1.2 1.2h-7a1.16 1.16 0 0 1-1.1-.8 1.16 1.16 0 0 1 .3-1.2zM127 115.1l.8-.4h7a1.16 1.16 0 0 1 1.2 1.2 1.16 1.16 0 0 1-1.2 1.2h-7a1.16 1.16 0 0 1-1.1-.7 1.16 1.16 0 0 1 .3-1.3zM127 110.4l.8-.3h7a1.16 1.16 0 0 1 1.2 1.1 1.16 1.16 0 0 1-1.2 1.2h-7a1.16 1.16 0 0 1-1.1-.7 1.16 1.16 0 0 1 .3-1.3zM127 105.7l.8-.3h7a1.16 1.16 0 0 1 1.2 1.2 1.16 1.16 0 0 1-1.2 1.1h-7a1.16 1.16 0 0 1-1.1-.7 1.16 1.16 0 0 1 .3-1.3zM127.8 100.7a1.16 1.16 0 0 0-1.1 1.2M127.8 100.7h7M134.8 100.7a1.16 1.16 0 0 1 1.2 1.2 1.16 1.16 0 0 1-1.2 1.1h-7a1.16 1.16 0 0 1-1.1-1.1M136 115.9h.1M136 111.2h.1M136 106.6h.1M136 101.9h.1M136.4 119.4h9.1"/>
<path d="M136.4 117.1h9.1M147.1 110.7h-3.1v3.2M59.2 139.3h7.1M64.8 132h25.5M67.8 139.3h1.6M70.3 127.6h9.8M71 139.3h9.5M71.9 130.8v3.2M79.8 129.9h.1M79.8 125.3h.1M79.8 120.6h.1M79.9 120.6a1.16 1.16 0 0 1 1.1-1.2h7a1.16 1.16 0 0 1 1.2 1.2"/>
<path d="M79.9 125.3a1.16 1.16 0 0 0 1.1 1.1h7a1.16 1.16 0 0 0 1.2-1.1M79.9 129.9a1.16 1.16 0 0 0 1.1 1.2M81 131.1h7M81.7 127.6h1.6M82.1 139.3h1.6M84.9 127.6h9.8M85.3 139.3h7M89.2 120.6a1.16 1.16 0 0 1-1.2 1.2h-7a1.16 1.16 0 0 1-1.1-1.2M89.2 129.9a1.16 1.16 0 0 1-1.2 1.2M89.2 125.3a1.16 1.16 0 0 0-1.2-1.2h-7a1.16 1.16 0 0 0-1.1 1.2M89.2 129.9a1.16 1.16 0 0 0-1.2-1.1h-7a1.16 1.16 0 0 0-1.1 1.1M89.2 129.9h.1"/>
<path d="M89.2 125.3h.1M89.2 120.6h.1M92.7 135.8v7M93.9 134.6a1.16 1.16 0 0 1 1.2 1.2v7a1.16 1.16 0 0 1-1.2 1.2 1.16 1.16 0 0 1-1.2-1.2M93.9 134.6a1.16 1.16 0 0 0-1.2 1.2M93.9 134.6h.1M97.7 135a1.16 1.16 0 0 1 1.3-.3 1.16 1.16 0 0 1 .7 1.1v7a1.16 1.16 0 0 1-1.1 1.2 1.16 1.16 0 0 1-1.2-1.2v-7zM98.6 134.6h.1M102.4 135a1.16 1.16 0 0 1 1.3-.3 1.16 1.16 0 0 1 .7 1.1v7a1.16 1.16 0 0 1-1.1 1.2 1.16 1.16 0 0 1-1.2-1.2v-7zM103.3 134.6h.1M107.1 135a1.16 1.16 0 0 1 1.3-.3 1.16 1.16 0 0 1 .7 1.1v7a1.16 1.16 0 0 1-1.2 1.2 1.16 1.16 0 0 1-1.1-1.2v-7zM107.9 134.6h.1"/>
<path d="M111.8 135a1.16 1.16 0 0 1 1.3-.3 1.16 1.16 0 0 1 .7 1.1v7a1.16 1.16 0 0 1-1.2 1.2 1.16 1.16 0 0 1-1.2-1.2v-7zM112.6 134.6h.1M116.5 135a1.16 1.16 0 0 1 1.2-.3 1.16 1.16 0 0 1 .7 1.1v7a1.16 1.16 0 0 1-1.1 1.2 1.16 1.16 0 0 1-1.2-1.2v-7zM117.3 134.6h.1M122 134.6a1.16 1.16 0 0 1 1.1 1.2M122 134.6a1.16 1.16 0 0 0-1.2 1.2v7a1.16 1.16 0 0 0 1.2 1.2 1.16 1.16 0 0 0 1.1-1.2M122 134.6h.1M123.1 135.8v7M123.6 134.6h33.1M125.6 132h31.1M126.6 129.9h.1M126.6 125.3h.1"/>
<path d="M126.6 120.6h.1M126.7 129.9a1.16 1.16 0 0 1 1.1-1.1h7a1.16 1.16 0 0 1 1.2 1.1 1.16 1.16 0 0 1-1.2 1.2M126.7 129.9a1.16 1.16 0 0 0 1.1 1.2M127 124.4l.8-.3h7a1.16 1.16 0 0 1 1.2 1.2 1.16 1.16 0 0 1-1.2 1.1h-7a1.16 1.16 0 0 1-1.1-.7 1.16 1.16 0 0 1 .3-1.3zM127.8 131.1h7M136 129.9h.1M136 125.3h.1M136 120.6h.1M144 122.6v3.2M149.5 128.3v3.1M155.1 137.8v3.2M158.2 125.6h-3.1v3.2"/>
<path d="M78.8 150.5l-4.1 5.6h-2.6M88.5 155.3h3.7v4.3h-3.7zM92.2 157.5h3.2M93.9 144h.1M98.6 140.9v6.7M98.6 149.2v1.6M98.6 152.4v6.7M98.6 144h.1M103.3 144h.1M103.3 140.9v6.7M103.3 149.2v1.6M103.3 152.4v6.7"/>
<path d="M106.4 157.5h3.2M107.9 144h.1M112.6 144h.1M114.5 151.9h3.1M117.3 144h.1M120.8 144.4v9.1M122 144h.1M123.1 144.4v9.1M123.6 144h27.5M126.3 151.9h3.2M149.5 147.2v3.1"/>
<circle cx="70.7" cy="97" r="1.49"/>
<circle cx="96.2" cy="115.9" r="1.74"/>
<circle cx="96.2" cy="104.2" r="1.74"/>
<circle cx="107.9" cy="104.2" r="1.74"/>
<circle cx="107.9" cy="115.9" r="1.74"/>
<circle cx="119.6" cy="115.9" r="1.74"/>
<circle cx="119.6" cy="104.2" r="1.74"/>
<circle cx="96.2" cy="127.6" r="1.74"/>
<circle cx="107.9" cy="127.6" r="1.74"/>
<circle cx="119.6" cy="127.6" r="1.74"/>
</g>
<g fill="none" stroke="#000" stroke-width=".36">
<path d="M56.4 179.2h103M56.4 175.3h103v50.5h-103zM111.8 175.3v50.5M127.7 179.2v3.9M143.6 179.2v3.9M56.4 183.1h103M56.4 190.8h103M56.4 186.9h103M56.4 194.7h103M56.4 198.6h103M102.7 183.1v42.7M127.7 186.9v38.9"/>
<path d="M143.6 186.9v38.9M56.4 202.5h103M56.4 206.4h103M56.4 218h103M56.4 210.3h103M56.4 214.2h103M56.4 221.9h103"/>
</g>
<g fill="none" stroke="#000" stroke-width=".2">
<path d="M26.1 50.9h163.7M26.2 50.8v9.7M189.7 50.8v9.7M26.1 60.4h163.7M69.2 96.8h3M69.2 96.9h3M69.2 97h3M69.2 97.2h3M69.2 97.3h3M69.2 96.6h3M69.3 96.5h2.9M69.3 97.5h2.9"/>
<path d="M69.3 96.3h2.8M69.3 97.6h2.8M69.4 97.7h2.7M69.4 96.2h2.7M69.4 96.1h2.6M69.4 97.9h2.6M69.5 98h2.4M69.5 96h2.4M69.6 98.1h2.2M69.6 95.9h2.2"/>
</g>
<g fill="#000">
<path d="M84.5 68.8l3.2-.6v1.1zM91.8 74.3l3.2-.5v1.1zM104.8 79.4l3.1 .5-3.1 .5zM120.9 73.8l3.1 .5-3.1 .6zM119.6 79.9l3.2-.5v1zM128.2 68.2l3.1 .6-3.1 .5zM60.8 92.5l.5 3.2h-1zM69.7 98.1l1.9 .1zM69.7 98.1h2zM69.7 95.8h2zM69.8 95.7l1.9 .1zM69.8 98.2l1.7 .1z"/>
<path d="M69.8 98.2h1.8zM69.9 95.7h1.7zM70 95.7h1.6zM70 98.3l1.4 .1zM70 98.3h1.5zM70 95.7h1.5zM70.1 95.6l1.4 .1zM70.1 98.4h1.1zM70.1 98.4h1.3zM70.1 95.6h1.3zM70.2 95.5l1.2 .1zM70.2 98.4h.9z"/>
<path d="M70.2 98.4h1zM70.2 95.5h1zM70.4 95.5h.8zM70.4 98.4l.5 .1zM70.4 98.4h.7zM70.4 95.5h.7zM70.5 95.5h.6zM70.5 98.5h.4zM70.5 95.5h.4zM76.3 84.3l.8 7.8h-.8zM76.3 84.3h7.8l-7 .7zM76.3 84.3l.8 .7v7.1z"/>
<path d="M77.1 85l7-.7v.7zM131.8 84.3h7.8l-7.8 .7zM131.8 85l7.8-.7-.8 .7zM138.8 85l.8 7.1h-.8zM138.8 85l.8-.7v7.8zM66.4 99.8l.5 3.2h-1.1zM71.4 112.7h1.1l-.6 3.2zM121.2 103.4l2.6-1.9 .4 .9zM143.4 113.9h1.1l-.5 3.2zM60.3 136.1h1l-.5 3.2zM65.8 128.8h1.1l-.5 3.2zM71.9 127.6l.6 3.2h-1.1z"/>
<path d="M138.8 139.7l.8 7.9-.8-.8zM138.8 139.7h.8v7.9zM144 119.4l.5 3.2h-1.1zM149 131.4h1.1l-.6 3.2zM155.1 134.6l.5 3.2h-1.1zM154.5 128.8h1.1l-.5 3.2zM76.3 139.7l.8 7.1-.8 .8zM76.3 139.7h.8v7.1zM78.4 150.2l2.3-2.2-1.5 2.8zM76.3 147.6l7.8-.8v.8zM76.3 147.6l.8-.8h7zM95.4 157l3.2 .5-3.2 .5z"/>
<path d="M103.3 157.5l3.1-.5v1zM117.6 151.4l3.2 .5-3.2 .5zM123.1 151.9l3.2-.5v1zM131.8 146.8h7l-7 .8zM131.8 147.6l7-.8 .8 .8zM149.5 144l.6 3.2h-1.1z"/>
</g>
<g font-size="3.9">
<text x="26.4" y="43.5">28-Lead Very Thin Plastic Quad Flat, No Lead Package (3LW) – 4x4x1.0 mm Body [VQFN]</text>
<text x="26.4" y="48.1">With 2.65 mm Exposed Pad and Stepped Wettable Flanks</text>
<text x="76.5" y="171.2">RECOMMENDED LAND PATTERN</text>
</g>
<g font-size="3.2">
<text x="28.4" y="54.7">Note:</text>
<text x="41.1" y="58.3">http://www.microchip.com/packaging</text>
<text x="41.1" y="54.7">For the most current package drawings, please see the Microchip Packaging Specification located at</text>
<text x="106.1" y="69.9">C1</text>
<text x="106.1" y="75.5">X2</text>
<text x="111.5" y="81">EV</text>
<text x="92.1" y="84.6">28</text>
<text x="142.2" y="96.1">ØV</text>
<text x="75.4" y="103">1</text>
<text x="75.4" y="107.7">2</text>
<text x="148.7" y="111.8">G2</text>
<text x="58.8" y="117">C2 Y2</text>
<text x="69.7" y="122.9">EV</text>
<text x="159.9" y="126.8">G1</text>
<text x="147.8" y="140.4">Y1</text>
<text x="131.3" y="153.1">X1</text>
<text x="49.4" y="157.3">SILK SCREEN</text>
<text x="89.3" y="158.6">E</text>
</g>
<g font-size="2.9">
<text x="104.3" y="178.3">Units</text>
<text x="126" y="178.3">MILLIMETERS</text>
<text x="89" y="182.2">Dimension Limits</text>
<text x="117.1" y="182.2">MIN</text>
<text x="132.3" y="182.2">NOM</text>
<text x="148.4" y="182.2">MAX</text>
<text x="57.3" y="189.9">Center Pad Width</text>
<text x="57.3" y="186">Contact Pitch</text>
<text x="105.5" y="189.9">X2</text>
<text x="106.3" y="186">E</text>
<text x="129.5" y="186">0.40 BSC</text>
<text x="148.7" y="189.9">2.75</text>
<text x="57.3" y="193.8">Center Pad Length</text>
<text x="57.3" y="197.7">Contact Pad Spacing</text>
<text x="105.4" y="197.7">C1</text>
<text x="105.5" y="193.8">Y2</text>
<text x="132.8" y="197.7">4.00</text>
<text x="148.7" y="193.8">2.75</text>
<text x="57.3" y="201.6">Contact Pad Spacing</text>
<text x="105.4" y="201.6">C2</text>
<text x="132.8" y="201.6">4.00</text>
<text x="57.3" y="209.4">Contact Pad Length (X28)</text>
<text x="57.3" y="205.5">Contact Pad Width (X28)</text>
<text x="105.5" y="209.4">Y1</text>
<text x="105.5" y="205.5">X1</text>
<text x="148.7" y="209.4">0.80</text>
<text x="148.7" y="205.5">0.20</text>
<text x="57.3" y="213.2">Contact Pad to Center Pad (X28)</text>
<text x="105.3" y="213.2">G1</text>
<text x="116.9" y="213.2">0.23</text>
<text x="57.3" y="217.1">Contact Pad to Contact Pad (X24)</text>
<text x="57.3" y="221">Thermal Via Diameter</text>
<text x="105.3" y="217.1">G2</text>
<text x="106.3" y="221">V</text>
<text x="116.9" y="217.1">0.20</text>
<text x="132.8" y="221">0.30</text>
<text x="57.3" y="224.9">Thermal Via Pitch</text>
<text x="105.3" y="224.9">EV</text>
<text x="132.8" y="224.9">1.00</text>
<text x="34" y="228.3">Notes:</text>
<text x="34" y="232.9">1. Dimensioning and tolerancing per ASME Y14.5M</text>
<text x="43.6" y="237">BSC: Basic Dimension. Theoretically exact value shown without tolerances.</text>
<text x="34" y="241">2. For best soldering results, thermal vias, if used, should be filled or tented to avoid solder loss during</text>
<text x="38.1" y="244.3">reflow process</text>
<text x="118.2" y="251.7">Microchip Technology Drawing C04-2565-3LW Rev B</text>
<text x="26.6" y="261.3">© 2023 Microchip Technology Inc.</text>
</g>
</svg>
